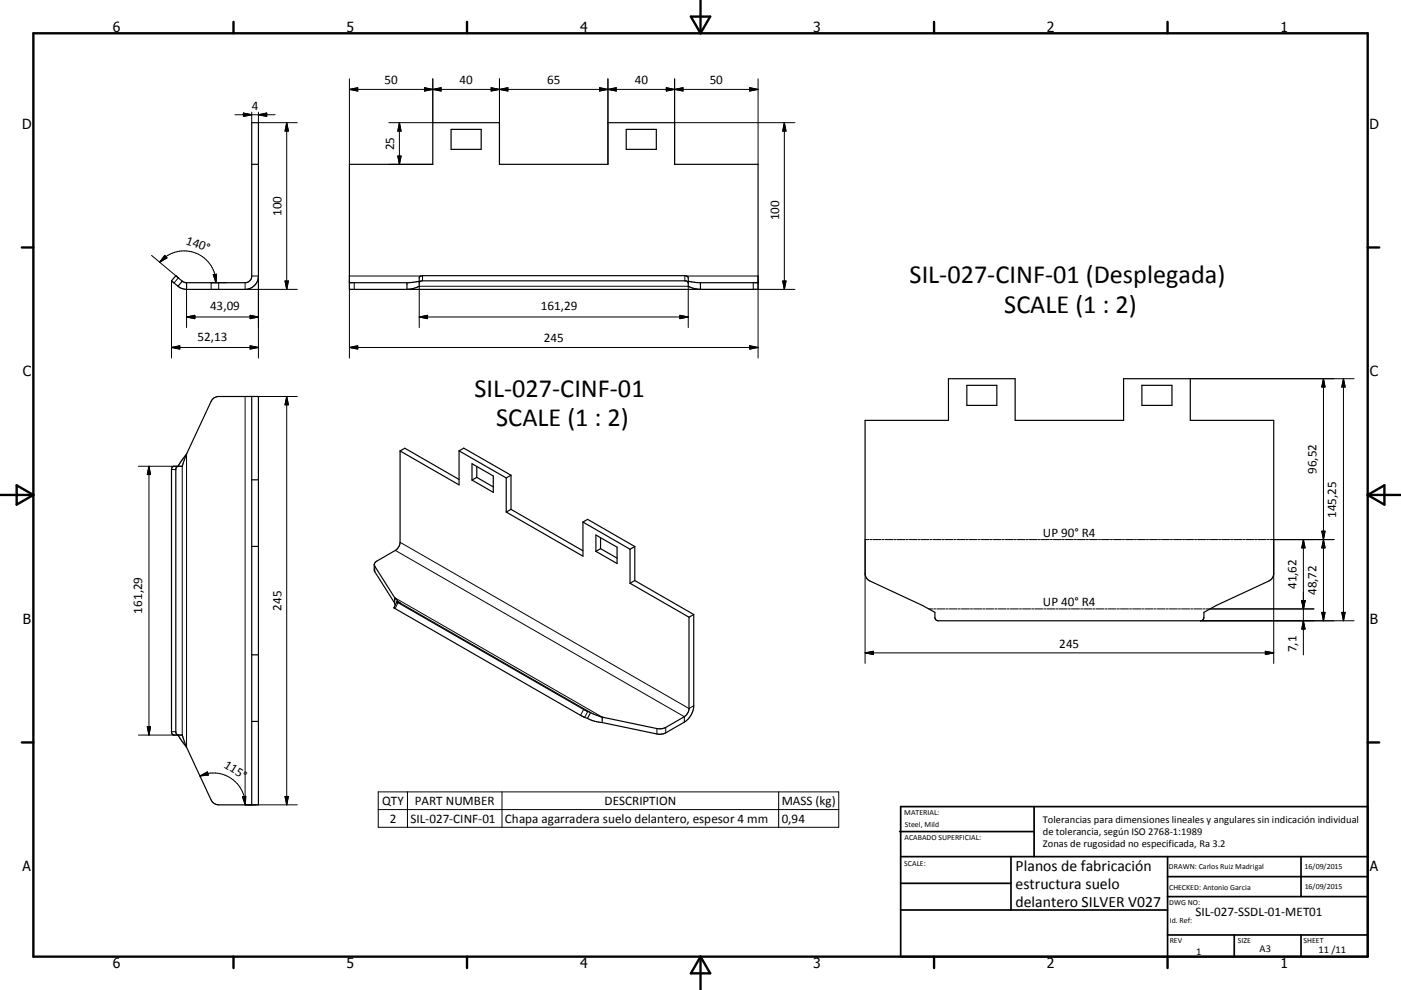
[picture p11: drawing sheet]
<svg xmlns="http://www.w3.org/2000/svg" width="420mm" height="297mm" viewBox="0 0 420 297" stroke-linecap="round" stroke-linejoin="round" font-family="sans-serif">
<g fill="none" stroke="#000" stroke-width=".36">
<path d="M135.2 38.8h9.1v6h-9.1zM187.7 38.8h9.1v6h-9.1zM75.5 49.3h2M104.8 49.3h25v-12.5h19.9v12.5h32.6v-12.5h20v12.5h25v37.5h-122.5zM51.4 84.3h.1M51.4 84.3l1.3-1.6 1.9 1.7M51.4 84.3l2 1.6M53.4 85.9a4.1 4.1 0 0 0 2.5 .9M54.6 84.4l1.2 .4h17.7a1.98 1.98 0 0 0 2-2v-46h2v46a4 4 0 0 1-4 4h-17.6M54.6 84.4l-1.2 1.5M55.9 84.8v2M122 84.8v2l1.8-.2 1.9-.7v-2.7l.3-.3 .7-.2h78.6l.7 .2 .3 .3v2.7l1.9 .7 1.8 .2v-2"/>
<path d="M125.7 84.9l.2-.4 .5-.2h79.2l.5 .2 .2 .4M125.7 84.4l-3.2 .4h-17.7M206.3 84.4l3.2 .4h17.8M75.5 119v122.5M289.9 115.6h9v6h-9zM342.3 115.6h9.1v6h-9.1zM53.5 139.9l-.5 .2-.3 .5v79.1l.3 .6 .5 .2M55.9 136.2l7.4-15.8a2.43 2.43 0 0 1 2.3-1.4h11.9v122.5h-11.9a2.54 2.54 0 0 1-2.3-1.5l-7.4-15.8M55.9 136.2l-1.3 3.7h-2.6l-.4 .4-.2 .6v78.6l.2 .6 .4 .4h2.6l1.3 3.7M55.9 136.2l-2.5 3.7M119.9 135.3l1.5-.8 16.2 9.3M119.9 135.3v27.4a3.1 3.1 0 0 1-1.4 2.4l-5.8 3.4-.5 .8v1.7l6.1 9.9"/>
<path d="M137.6 135.3v10.2l-17.7-10.2M137.6 135.3l1.4-.8 14.2 8.1M137.6 135.3l14.2 8.1M141.5 139.1l6.4 3.7v4.9l-6.4-3.7zM142.9 139.9v3.3M259.4 126.1h25v-12.5h19.9v12.5h32.6v-12.5h20v12.5h25v45.9a2.56 2.56 0 0 1-1.5 2.3l-15.8 7.4-3.7 2-.1 2-.2 .3-.7 .2h-78.8l-.6-.3-.2-.4v-1.8l-3.7-2-15.8-7.4a2.43 2.43 0 0 1-1.4-2.3zM75.5 143.9h2M142.9 143.2l-1.4 .8M142.9 143.2l5 2.9M151.8 143.4v10.2M151.8 153.6l23 13.3v-10.3M153.2 152.8l-1.4 .8"/>
<path d="M153.2 142.6v10.2M153.2 142.6l-1.4 .8M153.2 152.8l21.6 12.4M174.8 156.6l1.4-.8 14.1 8.2M174.8 156.6l14.1 8.2M75.5 163.9h2M112.2 169.5l6.1 9.8M118.3 179.3l1.7 1.6-1-.3M118.3 179.3v1.6M178.7 160.5l6.3 3.7v4.9l-6.3-3.7zM180 164.6l-1.3 .8M180 161.3v3.3"/>
<path d="M180 164.6l5 2.8M188.9 164.8v10.2M188.9 175l17.7 10.2M190.3 174.2l-1.4 .8M190.3 164v10.2M190.3 164l-1.4 .8M190.3 174.2l17.7 10.2M75.5 196.5h2M118.3 180.9l.2 .7M119 180.6l-.9 1.7 .3 .3 55.7 32 2 1M119 180.6l56 32.2 2.1 1M119 180.6h.1"/>
<path d="M206.6 185.2v27.7l-.7 1.5-.7 .6-5.6 3.2-1.6 .5-17.4-3.6M208 184.4l-1.4 .8M208 184.4v27.3a6.2 6.2 0 0 1-2.8 4.9l-5.6 3.3-1.9 .4-17.1-3.5M75.5 216.4h2M176.1 215.6a11.3 11.3 0 0 0 4.5 1.2M177.1 213.8l-1 1.8M177.1 213.8l3.5 1.3M180.6 215.1v1.7M53.4 220.5l2.5 3.7"/>
</g>
<g fill="none" stroke="#000" stroke-width=".3">
<path d="M70.5 34.4h12M73 33.9l2.5 .5-2.5 .5zM75.5 33.7v3.1M77.5 33.7v3.1h11.6M77.5 34.4l2.5-.5v1zM86 36.8v50M86 36.8l.5 2.5h-1.1zM104.8 26.8l2.4-.5v1zM104.8 23.6v25.7M104.8 26.8h122.5M119.7 36.8l.6 2.5h-1zM119.7 36.8v12.5"/>
<path d="M127.3 26.3l2.5 .5-2.5 .5zM129.8 23.6v13.2h-13.2M129.8 26.8l2.4-.5v1zM147.3 26.3l2.4 .5-2.4 .5zM149.7 23.6v25.7M149.7 26.8l2.6-.5v1zM179.7 26.3l2.6 .5-2.6 .5zM182.3 23.6v25.7M182.3 26.8l2.5-.5v1zM199.8 26.3l2.5 .5-2.5 .5zM202.3 36.8h36M202.3 23.6v25.7"/>
<path d="M202.3 26.8l2.5-.5v1zM224.8 26.3l2.5 .5-2.5 .5zM227.3 23.6v25.7M235.2 36.8l.5 2.5h-1zM235.2 36.8v50M116.6 49.3h13.2M119.3 46.8h1l-.6 2.5zM45.4 76.6l8.1 6.8-1.3 1.5M47.9 78.7a9.6 9.6 0 0 1 5.2-3.2 9.5 9.5 0 0 1 11.3 6.8l.3 2.5M49.4 76.6l.7 .8-2.2 1.3zM51.4 84.3v23.1M55.9 86.8v11.5"/>
<path d="M55.9 95.1h21.6M55.9 95.1l2.5-.5v1zM63.9 82.4l1-.1-.2 2.5zM65.6 84.8v2M67.9 84.8h-4.6v2M73.5 84.8v2h15.6M75 94.6l2.5 .5-2.5 .5zM75.5 82.8h2v24.6M85.4 84.3h1.1l-.5 2.5zM106.2 84.8v2M125.7 98.3v-12.4h80.6v12.4M125.7 95.1h80.6"/>
<path d="M125.7 95.1l2.5-.5v1zM126.1 82.8h-21.3v24.6M126.7 82.7v1.6M203.8 94.6l2.5 .5-2.5 .5zM205.3 82.7v1.6M205.9 82.8h21.4v24.6M210 86.8h28.3M225.8 84.8v2M234.7 84.3h1l-.5 2.5zM51.4 104.2h26.1M51.4 104.2l2.5-.5v1zM75 103.7l2.5 .5-2.5 .5z"/>
<path d="M86 119v122.5M86 119l.5 2.4h-1.1zM89.1 119h-15.6v122.5h15.6M104.8 104.2h122.5M104.8 104.2l2.4-.5v1zM224.8 103.7l2.5 .5-2.5 .5zM356.9 113.6h49.1M396.8 113.6v72.6M396.8 113.6l.5 2.5h-1zM402.8 113.6v72.6M402.8 113.6l.5 2.5h-1zM41.5 139.9h13.1v80.6h-13.1"/>
<path d="M44.7 139.9v80.6M44.7 139.9l.4 2.5h-1zM55.9 136.2v88M51.4 140.9h1.3M396.3 159.4h1l-.5 2.5zM112.4 169.9v1.6M118.3 179.3l62.3 35.8M118.5 165.1l86.7 49.9v1.6M119.9 162.7l86.7 49.9 1.4-.9M260.6 161.9h-1.2v37.1M260.9 161.9h.6M261.7 161.9h2.5"/>
<path d="M264.5 161.9h.5M265.4 161.9h2.4M268.1 161.9h.6M269 161.9h2.4M271.7 161.9h.6M272.6 161.9h2.4M275.3 161.9h.6M276.2 161.9h2.4M278.9 161.9h.6M279.8 161.9h2.4M282.5 161.9h.6M283.4 161.9h2.4"/>
<path d="M286.1 161.9h.6M287 161.9h2.4M289.7 161.9h.6M290.6 161.9h2.4M293.3 161.9h.6M294.2 161.9h2.4M296.9 161.9h.6M297.8 161.9h2.4M300.5 161.9h.6M301.4 161.9h2.4M304.1 161.9h.6M305 161.9h2.4"/>
<path d="M307.7 161.9h.6M308.6 161.9h2.4M311.3 161.9h.6M312.2 161.9h2.4M314.9 161.9h.6M315.8 161.9h2.4M318.5 161.9h.6M319.4 161.9h2.4M322.1 161.9h.6M323 161.9h2.4M325.7 161.9h.6M326.6 161.9h2.4"/>
<path d="M329.3 161.9h.6M330.2 161.9h2.4M332.9 161.9h.6M333.8 161.9h2.4M336.5 161.9h.6M337.4 161.9h2.4M340.1 161.9h.6M341 161.9h2.4M343.7 161.9h.6M344.6 161.9h2.4M347.3 161.9h.6M348.2 161.9h2.4"/>
<path d="M350.9 161.9h.6M351.8 161.9h2.4M354.5 161.9h.7M355.4 161.9h2.4M358.2 161.9h.5M359 161.9h2.5M361.8 161.9h.5M362.6 161.9h2.5M365.3 161.9h.6M366.3 161.9h2.3M368.9 161.9h.7M369.9 161.9h2.3"/>
<path d="M372.6 161.9h.6M373.5 161.9h2.4M376.2 161.9h.6M377 161.9h2.5M379.8 161.9h.6M380.7 161.9h19.3M381.9 161.9v37.1M390.8 161.9v34.6M390.8 161.9l.5 2.5h-1zM396.8 161.9l.5 2.5h-1zM119.3 180.8l-.9 1.8M120 180.9l57.1 32.9"/>
<path d="M259.4 195.9h122.5M259.4 195.9l2.4-.5v1zM278.4 182.7h1.3M280 182.7h.6M280.9 182.7h2.4M283.6 182.7h.7M284.6 182.7h2.4M287.3 182.7h.6M288.2 182.7h2.5M291 182.7h.6M291.9 182.7h2.4M294.6 182.7h.7"/>
<path d="M295.6 182.7h2.4M298.3 182.7h.6M299.2 182.7h2.5M302 182.7h.6M302.9 182.7h2.4M305.6 182.7h.6M306.6 182.7h2.4M309.3 182.7h.6M310.2 182.7h2.5M313 182.7h.6M313.9 182.7h2.4M316.6 182.7h.7"/>
<path d="M317.6 182.7h2.4M320.3 182.7h.6M321.2 182.7h2.5M324 182.7h.6M324.9 182.7h2.4M327.6 182.7h.6M328.6 182.7h2.4M331.3 182.7h.6M332.2 182.7h2.5M335 182.7h.6M335.9 182.7h2.4M338.6 182.7h.6"/>
<path d="M339.6 182.7h2.4M342.3 182.7h.6M343.2 182.7h2.5M346 182.7h.6M346.9 182.7h2.4M349.6 182.7h.7M350.6 182.7h2.4M353.3 182.7h.6M354.2 182.7h2.5M357 182.7h.6M357.9 182.7h2.4M359.9 186.2h46.1"/>
<path d="M360.6 182.7h.6M361.6 182.7h32.3M379.4 195.4l2.5 .5-2.5 .5zM390.3 180.2h1l-.5 2.5zM390.8 186.2l.5 2.5h-1zM396.3 183.7h1l-.5 2.5zM402.3 183.7h1l-.5 2.5zM44.1 218h1l-.4 2.5zM51.4 219.5h1.3M175 212.8l-.9 1.8M176.2 213.4l-.9 1.8M196.9 218.6v1.6"/>
<path d="M199.6 218.2v1.7M59.9 232.8a9.8 9.8 0 0 1 6.1-.7 9.7 9.7 0 0 1 7.2 6.9l.3 2.5M59.9 232.8l2.3-1.2 .3 .9zM72.7 239l1-.1-.2 2.6zM85.4 238.9h1.1l-.5 2.6zM113.4 237.6h138.1v10.6h-138.1zM122.2 237.6v10.6M150.5 237.6v10.6M233.4 237.6v10.6M113.4 242.9h138.1"/>
</g>
<g fill="none" stroke="#000" stroke-width=".71">
<path d="M10 10h400v277h-400zM70 6.6v3.4M140 6.6v3.4M207.1 5h5.8l-2.9 5zM210 0v10M280 6.6v3.4M350 6.6v3.4M6.6 74.2h3.4M410 74.2h3.5M0 148.5h10M5 145.6l5 2.9-5 2.9zM410 148.5h10.1"/>
<path d="M410 148.5l5.1-2.9v5.8zM6.6 222.7h3.4M410 222.7h3.5M70 287v3.4M140 287v3.4M210 287v10M210 287l2.9 5h-5.8zM280 287v3.4M350 287v3.4"/>
</g>
<g fill="none" stroke="#000" stroke-width=".51">
<path d="M269.7 249.5h40.3M270 242h140v45h-140zM270 257h140M303.1 257v16M310 242v15M350 257v30M390.1 257v12M270 265h33.1M270 273h80M350 269h60M350 263h60M350 280.5h60"/>
<path d="M370 280.5v6.5M390.1 280.5v6.5"/>
</g>
<g fill="#000" stroke="#000" stroke-width=".3">
<path d="M73 33.9l2.5 .5-2.5 .5zM77.5 34.4l2.5-.5v1zM86 36.8l.5 2.5h-1.1zM104.8 26.8l2.4-.5v1zM119.7 36.8l.6 2.5h-1zM127.3 26.3l2.5 .5-2.5 .5zM129.8 26.8l2.4-.5v1zM147.3 26.3l2.4 .5-2.4 .5zM149.7 26.8l2.6-.5v1zM179.7 26.3l2.6 .5-2.6 .5zM182.3 26.8l2.5-.5v1zM199.8 26.3l2.5 .5-2.5 .5z"/>
<path d="M202.3 26.8l2.5-.5v1zM224.8 26.3l2.5 .5-2.5 .5zM235.2 36.8l.5 2.5h-1zM119.3 46.8h1l-.6 2.5zM49.4 76.6l.7 .8-2.2 1.3zM55.9 95.1l2.5-.5v1zM63.9 82.4l1-.1-.2 2.5zM75 94.6l2.5 .5-2.5 .5zM85.4 84.3h1.1l-.5 2.5zM125.7 95.1l2.5-.5v1zM203.8 94.6l2.5 .5-2.5 .5zM234.7 84.3h1l-.5 2.5z"/>
<path d="M51.4 104.2l2.5-.5v1zM75 103.7l2.5 .5-2.5 .5zM104.8 104.2l2.4-.5v1zM224.8 103.7l2.5 .5-2.5 .5zM396.8 113.6l.5 2.5h-1zM402.8 113.6l.5 2.5h-1zM86 119l.5 2.4h-1.1zM44.7 139.9l.4 2.5h-1zM396.3 159.4h1l-.5 2.5zM390.8 161.9l.5 2.5h-1zM396.8 161.9l.5 2.5h-1zM259.4 195.9l2.4-.5v1z"/>
<path d="M379.4 195.4l2.5 .5-2.5 .5zM390.3 180.2h1l-.5 2.5zM390.8 186.2l.5 2.5h-1zM396.3 183.7h1l-.5 2.5zM402.3 183.7h1l-.5 2.5zM44.1 218h1l-.4 2.5zM59.9 232.8l2.3-1.2 .3 .9zM72.7 239l1-.1-.2 2.6zM85.4 238.9h1.1l-.5 2.6z"/>
</g>
<g font-size="7.9">
<text x="272.7" y="85">SIL-027-CINF-01 (Desplegada)</text>
<text x="301.1" y="94">SCALE (1 : 2)</text>
<text x="142.2" y="119">SIL-027-CINF-01</text>
<text x="148.8" y="127.9">SCALE (1 : 2)</text>
</g>
<g font-size="4.7">
<text x="304.5" y="261.2">Planos de fabricación</text>
<text x="304.5" y="266.6">estructura suelo</text>
<text x="304.5" y="272">delantero SILVER V027</text>
</g>
<g font-size="4.2">
<text x="33.9" y="9.6">6</text>
<text x="103.9" y="9.6">5</text>
<text x="173.9" y="9.6">4</text>
<text x="243.8" y="9.6">3</text>
<text x="313.9" y="9.6">2</text>
<text x="383.9" y="9.6">1</text>
<text x="6.7" y="38.7">D</text>
<text x="410.5" y="38.7">D</text>
<text x="6.9" y="112.9">C</text>
<text x="410.7" y="112.9">C</text>
<text x="6.9" y="187.1">B</text>
<text x="410.7" y="187.1">B</text>
<text x="6.8" y="261.4">A</text>
<text x="410.7" y="261.4">A</text>
<text x="33.9" y="290.4">6</text>
<text x="103.9" y="290.4">5</text>
<text x="173.9" y="290.4">4</text>
<text x="243.8" y="290.4">3</text>
<text x="313.9" y="290.4">2</text>
<text x="383.9" y="290.4">1</text>
</g>
<g font-size="3.9">
<text x="115.3" y="25.3">50</text>
<text x="137.8" y="25.3">40</text>
<text x="164" y="25.3">65</text>
<text x="190.3" y="25.3">40</text>
<text x="212.8" y="25.3">50</text>
<text x="75.5" y="32.9">4</text>
<text x="118.2" y="45" transform="rotate(-90 118.2 45)">25</text>
<text x="84.4" y="64.9" transform="rotate(-90 84.4 64.9)">100</text>
<text x="233.6" y="66" transform="rotate(-90 233.6 66)">100</text>
<text x="55.5" y="73.2" transform="rotate(20 55.5 73.2)">140°</text>
<text x="63" y="93">43,09</text>
<text x="162.1" y="93">161,29</text>
<text x="59.2" y="102.2">52,13</text>
<text x="163.1" y="102.7">245</text>
<text x="394.7" y="142.2" transform="rotate(-90 394.7 142.2)">96,52</text>
<text x="400.6" y="155.4" transform="rotate(-90 400.6 155.4)">145,25</text>
<text x="312.7" y="161">UP 90° R4</text>
<text x="388.7" y="176.8" transform="rotate(-90 388.7 176.8)">41,62</text>
<text x="394.7" y="178.6" transform="rotate(-90 394.7 178.6)">48,72</text>
<text x="42.6" y="184.1" transform="rotate(-90 42.6 184.1)">161,29</text>
<text x="84.4" y="183.2" transform="rotate(-90 84.4 183.2)">245</text>
<text x="312.7" y="181.9">UP 40° R4</text>
<text x="317.6" y="194.3">245</text>
<text x="388.7" y="195.7" transform="rotate(-90 388.7 195.7)">7,1</text>
<text x="66.9" y="230.1" transform="rotate(33 66.9 230.1)">115°</text>
<text x="114.6" y="241.5">QTY</text>
<text x="124.4" y="241.5">PART NUMBER</text>
<text x="181.3" y="241.5">DESCRIPTION</text>
<text x="234.4" y="241.6">MASS (kg)</text>
<text x="116.8" y="246.8">2</text>
<text x="123.1" y="246.8">SIL-027-CINF-01</text>
<text x="151.4" y="246.9">Chapa agarradera suelo delantero, espesor 4 mm</text>
<text x="234.4" y="246.8">0,94</text>
<text x="358.4" y="274.9">SIL-027-SSDL-01-MET01</text>
</g>
<g font-size="3.1">
<text x="312.7" y="246.8">Tolerancias para dimensiones lineales y angulares sin indicación individual</text>
<text x="312.7" y="250.4">de tolerancia, según ISO 2768-1:1989</text>
<text x="312.7" y="254">Zonas de rugosidad no especificada, Ra 3.2</text>
<text x="358.6" y="286.5">1</text>
<text x="377.6" y="285.6">A3</text>
<text x="395.3" y="285.9">11 /11</text>
</g>
<g font-size="2.4">
<text x="271.1" y="244.4">MATERIAL:</text>
<text x="271.2" y="252">ACABADO SUPERFICIAL:</text>
<text x="271.3" y="248">Steel, Mild</text>
<text x="271.1" y="259.7">SCALE:</text>
<text x="350.4" y="260.8">DRAWN: Carlos Ruiz Madrigal</text>
<text x="391.1" y="260.6">16/09/2015</text>
<text x="350.5" y="267">CHECKED: Antonio Garcia</text>
<text x="391.2" y="266.7">16/09/2015</text>
<text x="350.5" y="271.4">DWG NO:</text>
<text x="350.7" y="276.9">Id. Ref:</text>
<text x="350.7" y="282.8">REV</text>
<text x="371.1" y="282.9">SIZE</text>
<text x="390.8" y="283">SHEET</text>
</g>
</svg>
